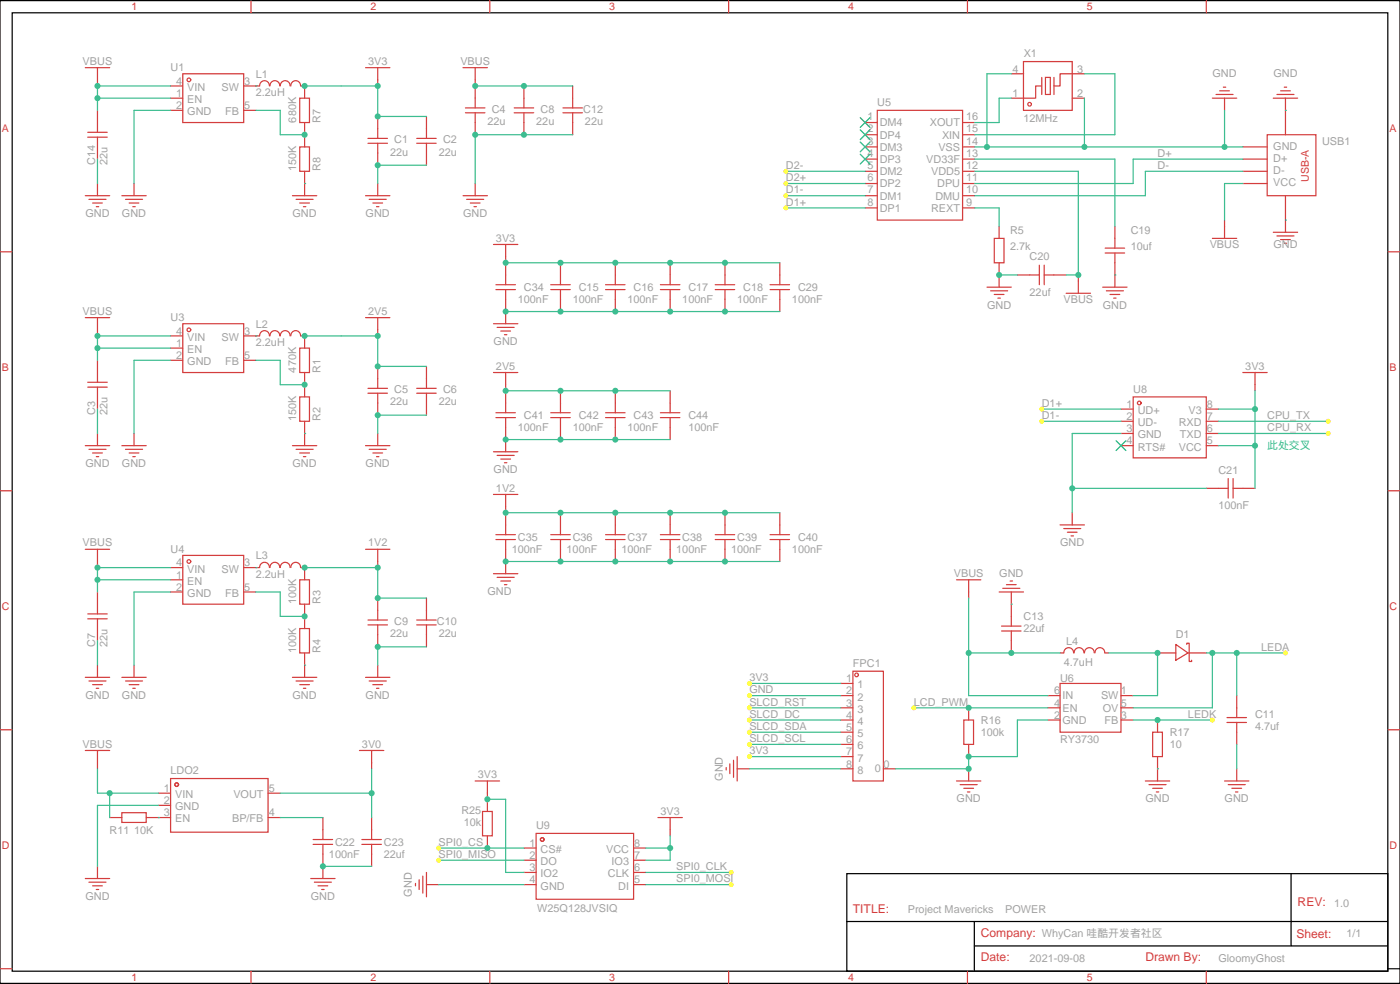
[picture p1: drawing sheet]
<svg xmlns="http://www.w3.org/2000/svg" width="405mm" height="285mm" viewBox="0 0 405 285" stroke-linecap="round" stroke-linejoin="round" font-family="sans-serif">
<path d="M0 .2h405.3v284.3h-405.3zM3.5 3.7h398.3v277.3h-398.3zM245.2 252.8h156.6v28.2h-156.6zM373.8 252.8v20.9M245.2 266.6h156.5M282.1 273.7h119.6M282.1 266.6v14.1M401.8 280.3h3.5" fill="none" stroke="#000" stroke-width=".35"/>
<g fill="none" stroke="#d43d3d" stroke-width=".35">
<path d="M24.7 19.6h7M28.2 19.6v5.3M72.7 .2v3.5M105.8 19.6h7.1M109.4 19.6v5.3M134.1 19.6h7M137.6 19.6v11.6M141.8 .2v3.5M211 .2v3.5M280.1 .2v3.5M296.3 17.8h14.1v14.1h-14.1zM349.2 .2v3.5"/>
<path d="M25.4 39.7h5.6M25.4 38.3h5.6M28.2 31.9v6.4M28.2 39.7v6.3M49.4 24.9h3.5M49.4 28.4h3.5M49.4 31.9h3.5M52.9 21.3h17.7v14.2h-17.7zM70.6 24.9h4.5M70.6 31.9h3.5M75.2 24.9a1.41 1.41 0 0 1 1.4-1.6 1.41 1.41 0 0 1 1.4 1.6M78.2 24.8a1.41 1.41 0 0 1 1.4-1.5 1.41 1.41 0 0 1 1.4 1.5"/>
<path d="M81.2 24.8a1.41 1.41 0 0 1 1.4-1.5 1.41 1.41 0 0 1 1.4 1.5M84.2 24.8a1.41 1.41 0 0 1 1.4-1.5 1.41 1.41 0 0 1 1.4 1.6M86.8 28.4h2.8v7.1h-2.8zM87.1 24.9h1.1v3.5M88.2 35.5v7M109.4 33.7v6.3M123.5 33.7v6.3M134.8 32.6h5.6M134.8 31.2h5.6M137.6 32.6v6.4M148.9 32.6h5.6M148.9 31.2h5.6"/>
<path d="M151.7 24.9v6.3M151.7 32.6v6.4M163 32.6h5.6M163 31.2h5.6M165.8 24.9v6.3M165.8 32.6v6.4M250.5 39h3.5M250.5 35.5h3.5M254 31.9h24.7v31.8h-24.7zM278.7 39h3.5M278.7 35.5h3.5M292.8 21.3h3.5"/>
<path d="M301.6 24.9h-1.7v3.5h-7.1M301.6 22.4v4.9M302.7 22.4h1.4v4.9h-1.4zM305.2 22.4v4.9M310.4 28.4h3.6M314 21.3h-7.1v3.6h-1.7M351 28.4h7.1M352.1 27.3h4.9M353.1 26.3h2.9M354.2 25.2h.7M354.5 28.4v3.5M366.9 39h14.1v17.6h-14.1z"/>
<path d="M368.7 28.4h7M369.7 27.3h4.9M370.8 26.3h2.8M371.8 25.2h.7M372.2 28.4v10.6M24.7 56.6h7M25.8 57.7h4.9M26.8 58.7h2.8M27.9 59.8h.7M28.2 53.1v3.5M35.3 56.6h7M36.3 57.7h5"/>
<path d="M37.4 58.7h2.8M38.5 59.8h.7M38.8 53.1v3.5M84.7 56.6h7M85.7 57.7h5M86.8 42.5h2.8v7.1h-2.8zM86.8 58.7h2.8M87.8 59.8h.7M88.2 49.6v7M105.8 56.6h7.1M106.5 41.5h5.7M106.5 40h5.7"/>
<path d="M106.9 57.7h4.9M107.9 58.7h2.9M109 59.8h.7M109.4 41.5v6.3M109.4 53.1v3.5M120.6 41.5h5.7M120.6 40h5.7M123.5 41.5v6.3M134.1 56.6h7M135.1 57.7h5M136.2 58.7h2.8M137.2 59.8h.7"/>
<path d="M137.6 53.1v3.5M250.5 56.6h3.5M250.5 53.1h3.5M250.5 49.6h3.5M250.5 46h3.5M250.5 42.5h3.5M278.7 56.6h3.5M278.7 53.1h3.5M278.7 49.6h3.5M278.7 46h3.5M278.7 42.5h3.5M359.8 53.1h7.1"/>
<path d="M359.8 49.6h7.1M359.8 46h7.1M359.8 42.5h7.1M372.2 56.6v10.6M0 72.8h3.5M142.9 70.7h7M146.4 70.7v11.7M162.3 76v6.4M178.2 76v6.4M194 76v6.4M209.9 76v6.4M225.8 76v6.4"/>
<path d="M250.5 60.1h3.5M278.7 60.1h3.5M287.9 69h2.8v7h-2.8zM289.3 65.4v3.6M289.3 76v7.1M294.6 79.6h6.3M300.9 76.7v5.7M302.3 79.6h6.4M302.3 76.7v5.7M312.2 79.6v5.2M320 73.2h5.6M320 71.8h5.6"/>
<path d="M322.8 65.4v6.4M322.8 73.2v9.9M351 69h7.1M354.5 63.7v5.3M368.7 67.2h7M369.7 68.3h4.9M370.8 69.3h2.8M371.8 70.4h.7M401.8 72.8h3.5M24.7 91.9h7M28.2 91.9v5.3M49.4 97.2h3.5"/>
<path d="M52.9 93.7h17.7v14.1h-17.7zM70.6 97.2h4.5M75.2 97.2a1.41 1.41 0 0 1 1.4-1.5 1.41 1.41 0 0 1 1.4 1.5M78.2 97.2a1.41 1.41 0 0 1 1.4-1.5 1.41 1.41 0 0 1 1.4 1.5M81.2 97.2a1.41 1.41 0 0 1 1.4-1.5 1.41 1.41 0 0 1 1.4 1.5M84.2 97.2a1.41 1.41 0 0 1 1.4-1.5 1.41 1.41 0 0 1 1.4 1.5M87.1 97.2h1.1v3.5M105.8 91.9h7.1M109.4 91.9v5.3M142.9 93.7h7M143.6 83.8h5.6M143.6 82.4h5.6"/>
<path d="M143.9 94.7h5M145 95.8h2.8M146 96.8h.8M146.4 83.8v9.9M159.5 83.8h5.6M159.5 82.4h5.6M162.3 83.8v6.3M175.3 83.8h5.7M175.3 82.4h5.7M178.2 83.8v6.3M191.2 83.8h5.6M191.2 82.4h5.6"/>
<path d="M194 83.8v6.3M207.1 83.8h5.6M207.1 82.4h5.6M209.9 83.8v6.3M223 83.8h5.6M223 82.4h5.6M225.8 83.8v6.3M285.8 83.1h7M286.8 84.1h4.9M287.9 85.2h2.8M288.9 86.3h.7M308.7 84.8h7"/>
<path d="M319.3 83.1h7M320.3 84.1h5M321.4 85.2h2.8M322.4 86.3h.7M25.4 112h5.6M25.4 110.6h5.6M28.2 104.2v6.4M28.2 112v6.4M49.4 100.7h3.5M49.4 104.2h3.5M70.6 104.2h3.5M86.8 100.7h2.8v7.1h-2.8z"/>
<path d="M86.8 114.8h2.8v7.1h-2.8zM88.2 107.8v7M106.5 113.8h5.7M106.5 112.4h5.7M109.4 106v6.4M109.4 113.8v6.3M120.6 113.8h5.7M120.6 112.4h5.7M123.5 106v6.4M123.5 113.8v6.3M142.9 107.8h7M143.6 119.4h5.6"/>
<path d="M146.4 107.8v11.6M159.5 119.4h5.6M162.3 113.1v6.3M175.3 119.4h5.7M178.2 113.1v6.3M191.2 119.4h5.6M194 113.1v6.3M324.6 118.4h3.5M328.1 114.8h21.1v17.7h-21.1zM349.2 118.4h3.6M359.8 107.8h7.1M363.4 107.8v5.3"/>
<path d="M24.7 128.9h7M25.8 130h4.9M26.8 131.1h2.8M27.9 132.1h.7M28.2 125.4v3.5M35.3 128.9h7M36.3 130h5M37.4 131.1h2.8M38.5 132.1h.7M38.8 125.4v3.5M84.7 128.9h7M85.7 130h5"/>
<path d="M86.8 131.1h2.8M87.8 132.1h.7M88.2 121.9v7M105.8 128.9h7.1M106.9 130h4.9M107.9 131.1h2.9M109 132.1h.7M109.4 125.4v3.5M142.9 130.7h7M143.6 120.8h5.6M143.9 131.8h5M145 132.8h2.8"/>
<path d="M146 133.9h.8M146.4 120.8v9.9M159.5 120.8h5.6M162.3 120.8v6.4M175.3 120.8h5.7M178.2 120.8v6.4M191.2 120.8h5.6M194 120.8v6.4M324.6 128.9h3.5M324.6 121.9h3.5M324.6 125.4h3.5M349.2 128.9h3.6"/>
<path d="M349.2 121.9h3.6M349.2 125.4h3.6M355.6 138.5v5.6M357 138.5v5.6M0 142h3.5M24.7 158.9h7M28.2 158.9v5.3M105.8 158.9h7.1M109.4 158.9v5.3M142.9 143.1h7M143.6 156.1h5.6M143.6 154.7h5.6"/>
<path d="M146.4 143.1v11.6M146.4 156.1v9.9M159.5 156.1h5.6M159.5 154.7h5.6M162.3 148.3v6.4M162.3 156.1v6.4M175.3 156.1h5.7M175.3 154.7h5.7M178.2 148.3v6.4M178.2 156.1v6.4M191.2 156.1h5.6M191.2 154.7h5.6"/>
<path d="M194 148.3v6.4M194 156.1v6.4M207.1 156.1h5.6M207.1 154.7h5.6M209.9 148.3v6.4M209.9 156.1v6.4M223 156.1h5.6M223 154.7h5.6M225.8 148.3v6.4M225.8 156.1v6.4M306.9 151.9h7.1M308 152.9h4.9"/>
<path d="M309 154h2.9M310.1 155h.7M310.4 148.3v3.6M349.2 141.3h6.4M357 141.3h6.4M401.8 142h3.5M25.4 179h5.6M25.4 177.6h5.6M28.2 171.3v6.3M28.2 179v6.4M49.4 164.2h3.5M49.4 167.7h3.5"/>
<path d="M49.4 171.3h3.5M52.9 160.7h17.7v14.1h-17.7zM70.6 164.2h4.5M70.6 171.3h3.5M75.2 164.2a1.41 1.41 0 0 1 1.4-1.5 1.41 1.41 0 0 1 1.4 1.5M78.2 164.2a1.41 1.41 0 0 1 1.4-1.5 1.41 1.41 0 0 1 1.4 1.5M81.2 164.2a1.41 1.41 0 0 1 1.4-1.5 1.41 1.41 0 0 1 1.4 1.5M84.2 164.2a1.41 1.41 0 0 1 1.4-1.5 1.41 1.41 0 0 1 1.4 1.5M86.8 167.7h2.8v7.1h-2.8zM87.1 164.2h1.1v3.5M88.2 174.8v7.1M106.5 179.4h5.7"/>
<path d="M109.4 173v6.4M120.6 179.4h5.7M123.5 173v6.4M142.9 166h7M143.9 167h5M145 168.1h2.8M146 169.2h.8M276.9 167.7h7.1M280.5 167.7v5.3M289.3 171.3h7M290.3 170.2h5M291.4 169.2h2.8"/>
<path d="M292.5 168.1h.7M292.8 171.3v9.9M24.7 196h7M25.8 197h4.9M26.8 198.1h2.8M27.9 199.1h.7M28.2 192.4v3.6M35.3 196h7M36.3 197h5M37.4 198.1h2.8M38.5 199.1h.7M38.8 192.4v3.6"/>
<path d="M84.7 196h7M85.7 197h5M86.8 181.9h2.8v7h-2.8zM86.8 198.1h2.8M87.8 199.1h.7M88.2 188.9v7.1M105.8 196h7.1M106.5 180.8h5.7M106.9 197h4.9M107.9 198.1h2.9M109 199.1h.7M109.4 180.8v6.3"/>
<path d="M109.4 192.4v3.6M120.6 180.8h5.7M123.5 180.8v6.3M243.4 197.7h3.5M246.9 194.2h8.9v31.8h-8.9zM290 182.6h5.6M290 181.2h5.6M292.8 182.6v6.3M306.9 197.7h17.7v14.1h-17.7zM310.8 188.9a1.41 1.41 0 0 0-1.4-1.5 1.41 1.41 0 0 0-1.4 1.5h-1.1M311 188.9a1.41 1.41 0 0 1 1.4-1.5 1.41 1.41 0 0 1 1.4 1.5M314 188.9a1.41 1.41 0 0 1 1.4-1.5 1.41 1.41 0 0 1 1.4 1.5"/>
<path d="M317 188.9a1.41 1.41 0 0 1 1.4-1.5 1.41 1.41 0 0 1 1.4 1.5M320 188.9h1M335.1 188.9h5.3M340.4 186.4l3.6 2.5-3.6 2.1zM343.6 186.4v-.3h.7v5.3h.7v-.4M344 188.9h5.2M0 211.1h3.5M24.7 217.1h7M28.2 217.1v5.3M104.1 217.1h7M107.6 217.1v5.3M212.4 220v4.9"/>
<path d="M213.4 218.9v7.1M243.4 201.3h3.5M243.4 208.3h3.5M243.4 204.8h3.5M243.4 211.8h3.5M243.4 215.4h3.5M243.4 218.9h3.5M279 208.3h2.9v7.1h-2.9zM280.5 204.8v3.5M280.5 215.4v3.5M303.4 201.3h3.5M303.4 208.3h3.5"/>
<path d="M303.4 204.8h3.5M324.6 201.3h3.5M324.6 208.3h3.5M324.6 204.8h3.5M333.7 211.8h2.8v7.1h-2.8zM335.1 208.3v3.5M335.1 218.9v7.1M355.2 209h5.7M355.2 207.6h5.7M358.1 201.3v6.3M358.1 209v6.4M401.8 211.1h3.5"/>
<path d="M31.7 236.5h3.6M35.3 235.1h7v2.8h-7zM42.3 236.5h7.1M45.9 229.5h3.5M45.9 233h3.5M49.4 225.2h28.2v15.6h-28.2zM77.6 229.5h3.5M77.6 236.5h3.5M93.5 236.5v6.4M107.6 236.5v6.4M137.6 226h7M139.7 234.8h2.8v7h-2.8z"/>
<path d="M141.1 226v8.8M190.5 236.5h7.1M194 236.5v5.3M210.3 222.1v.7M211.3 221v2.8M213.4 222.4h3.6M243.4 222.4h3.5M255.8 222.4h3.5M276.9 226h7.1M278 227h4.9M279 228.1h2.9M280.1 229.1h.7"/>
<path d="M280.5 222.4v3.6M331.6 226h7.1M332.7 227h4.9M333.7 228.1h2.8M334.8 229.1h.7M354.5 226h7.1M355.6 227h4.9M356.7 228.1h2.8M357.7 229.1h.7M358.1 222.4v3.6M24.7 254.2h7M25.8 255.2h4.9"/>
<path d="M26.8 256.3h2.8M27.9 257.4h.7M28.2 250.6v3.6M90 254.2h7M90.7 244.3h5.6M90.7 242.9h5.6M91 255.2h5M92.1 256.3h2.8M93.1 257.4h.7M93.5 244.3v9.9M104.8 244.3h5.6M104.8 242.9h5.6"/>
<path d="M107.6 244.3v6.3M120.3 255.6v.7M121.4 254.5v2.9M122.4 253.5v4.9M123.5 252.4v7.1M123.5 255.9h3.5M141.1 241.8v3.6M151.7 245.4h3.5M151.7 248.9h3.5M151.7 252.4h3.5M151.7 255.9h3.5M155.2 241.1h28.2v19.1h-28.2z"/>
<path d="M183.4 245.4h3.6M183.4 248.9h3.6M183.4 252.4h3.6M183.4 255.9h3.6M0 280.3h3.5M72.7 281v3.5M141.8 281v3.5M211 281v3.5M280.1 281v3.5M349.2 281v3.5"/>
<circle cx="54.7" cy="23.1" r=".53"/>
<circle cx="298.1" cy="30.2" r=".53"/>
<circle cx="54.7" cy="95.4" r=".53"/>
<circle cx="329.8" cy="116.6" r=".53"/>
<circle cx="54.7" cy="162.5" r=".53"/>
<circle cx="248" cy="195.3" r=".53"/>
<circle cx="51.2" cy="227" r=".53"/>
<circle cx="157" cy="242.9" r=".53"/>
</g>
<path d="M249.1 37.6l2.8 2.8M249.1 34l2.8 2.9M251.9 37.6l-2.8 2.8M251.9 34l-2.8 2.9M249.1 44.6l2.8 2.8M249.1 41.1l2.8 2.8M251.9 44.6l-2.8 2.8M251.9 41.1l-2.8 2.8M323.1 127.5l2.9 2.9M326 127.5l-2.9 2.9" fill="none" stroke="#3c3" stroke-width=".35"/>
<path d="M282.2 46h40.6v19.4M282.2 60.1h7.1v5.3" fill="none" stroke="#3dbd91" stroke-width=".35"/>
<circle cx="322.8" cy="79.6" r=".18" fill="#3dbd91"/>
<g fill="none" stroke="#3dbd91" stroke-width=".35">
<path d="M292.8 21.3h-7v21.2M292.8 28.4h-3.5v7.1h-7.1M314 21.3h8.8v17.7h-40.6M314 28.4v14.1M354.5 31.9v10.6M227.5 49.6h23M227.5 53.1h23M227.5 56.6h23M282.2 49.6h30v30h-3.5M282.2 42.5h77.6M359.8 49.6h-28.2v7h-49.4M359.8 46h-31.7v7.1h-45.9"/>
<path d="M359.8 53.1h-5.3v10.6M227.5 60.1h23M289.3 79.6h5.3M301.6 118.4h23M352.8 118.4h10.6M363.4 113.1v28.2M301.6 121.9h23M324.6 125.4h-14.2v22.9M352.8 121.9h31.7M352.8 125.4h31.7M352.8 128.9h10.6M310.4 141.3h38.8"/>
<path d="M321 188.9h14.1v12.4h-7M349.2 188.9h23M351 188.9v15.9h-22.9M358.1 188.9v12.4M328.1 208.3h22.9M358.1 215.4v7"/>
</g>
<circle cx="335.1" cy="222.4" r=".18" fill="#3dbd91"/>
<path d="M264.6 204.8h38.8" fill="none" stroke="#3dbd91" stroke-width=".35"/>
<circle cx="292.8" cy="174.8" r=".18" fill="#3dbd91"/>
<path d="M137.6 24.9h28.2M165.8 39h-28.2v14.1M280.5 173v28.3h22.9M280.5 188.9h26.4M28.2 222.4v7.1h17.7M31.7 229.5v7M81.1 229.5h26.5M81.1 236.5h12.4M107.6 222.4v14.1M93.5 250.6h14.1" fill="none" stroke="#3dbd91" stroke-width=".35"/>
<circle cx="45.9" cy="236.5" r=".18" fill="#3dbd91"/>
<path d="M45.9 233h-17.7v17.6" fill="none" stroke="#3dbd91" stroke-width=".35"/>
<circle cx="88.2" cy="192.4" r=".18" fill="#3dbd91"/>
<path d="M88.2 164.2h21.2v8.8h14.1M123.5 187.1h-14.1v5.3" fill="none" stroke="#3dbd91" stroke-width=".35"/>
<circle cx="74.1" cy="164.2" r=".18" fill="#3dbd91"/>
<path d="M28.2 167.7h21.2M49.4 164.2h-21.2v7.1M49.4 171.3h-10.6v21.1M74.1 171.3h7v7h7.1M28.2 185.4v7" fill="none" stroke="#3dbd91" stroke-width=".35"/>
<circle cx="88.2" cy="125.4" r=".18" fill="#3dbd91"/>
<path d="M88.2 97.2h21.2v8.8h14.1M123.5 120.1h-14.1v5.3" fill="none" stroke="#3dbd91" stroke-width=".35"/>
<circle cx="74.1" cy="97.2" r=".18" fill="#3dbd91"/>
<path d="M49.4 97.2h-21.2v7M28.2 100.7h21.2M28.2 118.4v7M49.4 104.2h-10.6v21.2M74.1 104.2h7v7.1h7.1" fill="none" stroke="#3dbd91" stroke-width=".35"/>
<circle cx="88.2" cy="53.1" r=".18" fill="#3dbd91"/>
<path d="M88.2 24.9h21.2v8.8h14.1M123.5 47.8h-14.1v5.3" fill="none" stroke="#3dbd91" stroke-width=".35"/>
<circle cx="74.1" cy="24.9" r=".18" fill="#3dbd91"/>
<g fill="none" stroke="#3dbd91" stroke-width=".35">
<path d="M28.2 28.4h21.2M49.4 24.9h-21.2v7M49.4 31.9h-10.6v21.2M74.1 31.9h7v7.1h7.1M28.2 46v7.1M146.4 76h79.4M146.4 90.1h79.4M146.4 113.1h47.6M146.4 127.2h47.6M146.4 148.3h79.4M146.4 162.5h79.4M217 197.7h26.4"/>
<path d="M217 218.9h26.4M217 208.3h26.4M217 201.3h26.4M217 204.8h26.4M217 211.8h26.4M217 215.4h26.4M303.4 208.3h-8.8v10.6h-14.1v3.5h-21.2M141.1 231.2h5.3v21.2h5.3M217 222.4h26.4M127 255.9h24.7M127 248.9h24.7M127 245.4h24.7"/>
<path d="M187 252.4h24.7M187 255.9h24.7M187 245.4h7M194 241.8v7.1h-7"/>
</g>
<g fill="#3dbd91">
<circle cx="372.2" cy="31.9" r=".18"/>
<circle cx="372.2" cy="63.7" r=".18"/>
<circle cx="312.2" cy="79.6" r=".88"/>
<circle cx="289.3" cy="79.6" r=".88"/>
<circle cx="354.5" cy="42.5" r=".88"/>
<circle cx="314" cy="42.5" r=".88"/>
<circle cx="285.8" cy="42.5" r=".88"/>
<circle cx="363.4" cy="118.4" r=".88"/>
<circle cx="363.4" cy="128.9" r=".88"/>
<circle cx="310.4" cy="141.3" r=".88"/>
<circle cx="358.1" cy="188.9" r=".88"/>
<circle cx="351" cy="188.9" r=".88"/>
<circle cx="335.1" cy="188.9" r=".88"/>
<circle cx="335.1" cy="208.3" r=".88"/>
<circle cx="280.5" cy="204.8" r=".88"/>
<circle cx="292.8" cy="188.9" r=".88"/>
<circle cx="280.5" cy="188.9" r=".88"/>
<circle cx="151.7" cy="39" r=".88"/>
<circle cx="137.6" cy="39" r=".88"/>
<circle cx="151.7" cy="24.9" r=".88"/>
<circle cx="137.6" cy="24.9" r=".88"/>
<circle cx="93.5" cy="250.6" r=".88"/>
<circle cx="107.6" cy="229.5" r=".88"/>
<circle cx="31.8" cy="229.5" r=".88"/>
<circle cx="88.2" cy="164.2" r=".88"/>
<circle cx="109.4" cy="164.2" r=".88"/>
<circle cx="109.4" cy="173" r=".88"/>
<circle cx="109.4" cy="187.1" r=".88"/>
<circle cx="28.2" cy="164.2" r=".88"/>
<circle cx="28.2" cy="167.7" r=".88"/>
<circle cx="88.2" cy="178.3" r=".88"/>
<circle cx="88.2" cy="97.2" r=".88"/>
<circle cx="109.4" cy="97.2" r=".88"/>
<circle cx="109.4" cy="106" r=".88"/>
<circle cx="109.4" cy="120.1" r=".88"/>
<circle cx="28.2" cy="97.2" r=".88"/>
<circle cx="28.2" cy="100.7" r=".88"/>
<circle cx="88.2" cy="111.3" r=".88"/>
<circle cx="88.2" cy="24.9" r=".88"/>
<circle cx="109.4" cy="24.9" r=".88"/>
<circle cx="109.4" cy="33.7" r=".88"/>
<circle cx="109.4" cy="47.8" r=".88"/>
<circle cx="28.2" cy="24.9" r=".88"/>
<circle cx="28.2" cy="28.4" r=".88"/>
<circle cx="88.2" cy="39" r=".88"/>
<circle cx="146.4" cy="90.1" r=".88"/>
<circle cx="162.3" cy="90.1" r=".88"/>
<circle cx="178.2" cy="90.1" r=".88"/>
<circle cx="194" cy="90.1" r=".88"/>
<circle cx="209.9" cy="90.1" r=".88"/>
<circle cx="209.9" cy="76" r=".88"/>
<circle cx="194" cy="76" r=".88"/>
<circle cx="178.2" cy="76" r=".88"/>
<circle cx="162.3" cy="76" r=".88"/>
<circle cx="146.4" cy="76" r=".88"/>
<circle cx="146.4" cy="127.2" r=".88"/>
<circle cx="162.3" cy="127.2" r=".88"/>
<circle cx="178.2" cy="127.2" r=".88"/>
<circle cx="178.2" cy="113.1" r=".88"/>
<circle cx="162.3" cy="113.1" r=".88"/>
<circle cx="146.4" cy="113.1" r=".88"/>
<circle cx="209.9" cy="148.3" r=".88"/>
<circle cx="194" cy="148.3" r=".88"/>
<circle cx="178.2" cy="148.3" r=".88"/>
<circle cx="162.3" cy="148.3" r=".88"/>
<circle cx="146.4" cy="148.3" r=".88"/>
<circle cx="209.9" cy="162.5" r=".88"/>
<circle cx="194" cy="162.5" r=".88"/>
<circle cx="162.3" cy="162.5" r=".88"/>
<circle cx="146.4" cy="162.5" r=".88"/>
<circle cx="178.2" cy="162.5" r=".88"/>
<circle cx="280.5" cy="218.9" r=".88"/>
<circle cx="280.5" cy="222.4" r=".88"/>
<circle cx="141.1" cy="231.2" r=".88"/>
<circle cx="194" cy="245.4" r=".88"/>
<circle cx="141.1" cy="245.4" r=".88"/>
</g>
<g fill="#ff0">
<circle cx="227.5" cy="60.1" r=".71"/>
<circle cx="301.6" cy="118.4" r=".71"/>
<circle cx="227.5" cy="56.6" r=".71"/>
<circle cx="301.6" cy="121.9" r=".71"/>
<circle cx="384.5" cy="121.9" r=".71"/>
<circle cx="384.5" cy="125.4" r=".71"/>
<circle cx="227.5" cy="53.1" r=".71"/>
<circle cx="227.5" cy="49.6" r=".71"/>
<circle cx="372.2" cy="188.9" r=".71"/>
<circle cx="351" cy="208.3" r=".71"/>
<circle cx="264.6" cy="204.8" r=".71"/>
<circle cx="217" cy="197.7" r=".71"/>
<circle cx="217" cy="201.3" r=".71"/>
<circle cx="217" cy="204.8" r=".71"/>
<circle cx="217" cy="208.3" r=".71"/>
<circle cx="217" cy="211.8" r=".71"/>
<circle cx="217" cy="215.4" r=".71"/>
<circle cx="217" cy="218.9" r=".71"/>
<circle cx="211.7" cy="255.9" r=".71"/>
<circle cx="211.7" cy="252.4" r=".71"/>
<circle cx="127" cy="245.4" r=".71"/>
<circle cx="127" cy="248.9" r=".71"/>
</g>
<g font-size="3.5" fill="#d43d3d">
<text x="375.7" y="262.3">REV:</text>
<text x="246.9" y="264">TITLE:</text>
<text x="284" y="271.1">Company: WhyCan 哇酷开发者社区</text>
<text x="375.4" y="271.4">Sheet:</text>
<text x="284" y="278.1">Date:</text>
<text x="331.6" y="278.1">Drawn By:</text>
</g>
<g font-size="3.1" fill="#d43d3d">
<text x="38.1" y="3">1</text>
<text x="107.2" y="3">2</text>
<text x="176.4" y="3">3</text>
<text x="245.5" y="3">4</text>
<text x="314.7" y="3">5</text>
<text x=".5" y="38.1">A</text>
<text x="402.3" y="38.1">A</text>
<text x="378.9" y="52.6" transform="rotate(-90 378.9 52.6)">USB-A</text>
<text x=".5" y="107.3">B</text>
<text x="402.3" y="107.3">B</text>
<text x=".5" y="176.4">C</text>
<text x="402.3" y="176.4">C</text>
<text x=".5" y="245.5">D</text>
<text x="402.3" y="245.5">D</text>
<text x="38.1" y="283.8">1</text>
<text x="107.2" y="283.8">2</text>
<text x="176.4" y="283.8">3</text>
<text x="245.5" y="283.8">4</text>
<text x="314.7" y="283.8">5</text>
</g>
<g font-size="3.1" fill="#a2a2a2">
<text x="296.4" y="16.5">X1</text>
<text x="23.9" y="18.7">VBUS</text>
<text x="49.4" y="20.7">U1</text>
<text x="74.1" y="22.4">L1</text>
<text x="106.6" y="18.7">3V3</text>
<text x="133.3" y="18.7">VBUS</text>
<text x="293.2" y="21">4</text>
<text x="311.9" y="21">3</text>
<text x="351" y="22.3">GND</text>
<text x="368.7" y="22.3">GND</text>
<text x="51" y="28.1">1</text>
<text x="51" y="24.5">4</text>
<text x="54.2" y="29.8">EN</text>
<text x="54.2" y="26.3">VIN</text>
<text x="64.2" y="26.3">SW</text>
<text x="70.7" y="24.5">3</text>
<text x="74.1" y="27.7">2.2uH</text>
<text x="293.2" y="28.1">1</text>
<text x="311.9" y="28.1">2</text>
<text x="51" y="31.6">2</text>
<text x="54.2" y="33.4">GND</text>
<text x="65.2" y="33.4">FB</text>
<text x="70.7" y="31.6">5</text>
<text x="85.8" y="35.5" transform="rotate(-90 85.8 35.5)">680K</text>
<text x="92.8" y="35.5" transform="rotate(-90 92.8 35.5)">R7</text>
<text x="142.4" y="32.6">C4</text>
<text x="156.5" y="32.6">C8</text>
<text x="168.9" y="32.6">C12</text>
<text x="251.2" y="34.8">1</text>
<text x="254" y="30.8">U5</text>
<text x="279.8" y="34.8">16</text>
<text x="296.3" y="35.2">12MHz</text>
<text x="114.2" y="41.5">C1</text>
<text x="128.3" y="41.5">C2</text>
<text x="141.1" y="36.2">22u</text>
<text x="155.3" y="36.2">22u</text>
<text x="169.4" y="36.2">22u</text>
<text x="251.2" y="41.9">3</text>
<text x="251.2" y="38.3">2</text>
<text x="254.7" y="40.1">DP4</text>
<text x="254.7" y="36.6">DM4</text>
<text x="269.2" y="36.6">XOUT</text>
<text x="272.7" y="40.1">XIN</text>
<text x="279.8" y="41.9">14</text>
<text x="279.8" y="38.3">15</text>
<text x="382.8" y="41.9">USB1</text>
<text x="27.6" y="47.8" transform="rotate(-90 27.6 47.8)">C14</text>
<text x="31.1" y="47.8" transform="rotate(-90 31.1 47.8)">22u</text>
<text x="112.9" y="45">22u</text>
<text x="127" y="45">22u</text>
<text x="251.2" y="45.4">4</text>
<text x="254.7" y="47.1">DP3</text>
<text x="254.7" y="43.6">DM3</text>
<text x="268.2" y="47.1">VD33F</text>
<text x="271.7" y="43.6">VSS</text>
<text x="279.8" y="45.4">13</text>
<text x="335.1" y="45.4">D+</text>
<text x="368.7" y="46.8">D+</text>
<text x="368.7" y="43.3">GND</text>
<text x="85.8" y="49.6" transform="rotate(-90 85.8 49.6)">150K</text>
<text x="92.8" y="49.6" transform="rotate(-90 92.8 49.6)">R8</text>
<text x="227.5" y="52.4">D2+</text>
<text x="227.5" y="48.9">D2-</text>
<text x="251.2" y="52.4">6</text>
<text x="251.2" y="48.9">5</text>
<text x="254.7" y="50.7">DM2</text>
<text x="269.6" y="50.7">VDD5</text>
<text x="279.8" y="52.4">11</text>
<text x="279.8" y="48.9">12</text>
<text x="335.1" y="48.9">D-</text>
<text x="368.7" y="53.8">VCC</text>
<text x="368.7" y="50.3">D-</text>
<text x="227.5" y="59.5">D1+</text>
<text x="227.5" y="56">D1-</text>
<text x="251.2" y="59.5">8</text>
<text x="251.2" y="56">7</text>
<text x="254.7" y="57.7">DM1</text>
<text x="254.7" y="54.2">DP2</text>
<text x="270.8" y="57.7">DMU</text>
<text x="271.3" y="54.2">DPU</text>
<text x="279.8" y="59.5">9</text>
<text x="279.8" y="56">10</text>
<text x="24.7" y="62.8">GND</text>
<text x="35.3" y="62.8">GND</text>
<text x="84.7" y="62.8">GND</text>
<text x="105.9" y="62.8">GND</text>
<text x="134.1" y="62.8">GND</text>
<text x="254.7" y="61.3">DP1</text>
<text x="269.6" y="61.3">REXT</text>
<text x="143.6" y="69.9">3V3</text>
<text x="292.5" y="67.6">R5</text>
<text x="327.4" y="67.6">C19</text>
<text x="350.3" y="71.6">VBUS</text>
<text x="368.7" y="71.6">GND</text>
<text x="292.5" y="72.2">2.7k</text>
<text x="298.1" y="75.4">C20</text>
<text x="327.4" y="72.2">10uf</text>
<text x="149.9" y="87.7">100nF</text>
<text x="151.7" y="84.2">C34</text>
<text x="165.8" y="87.7">100nF</text>
<text x="167.6" y="84.2">C15</text>
<text x="181.7" y="87.7">100nF</text>
<text x="183.4" y="84.2">C16</text>
<text x="197.6" y="87.7">100nF</text>
<text x="199.3" y="84.2">C17</text>
<text x="213.4" y="87.7">100nF</text>
<text x="215.2" y="84.2">C18</text>
<text x="229.3" y="87.7">100nF</text>
<text x="231.1" y="84.2">C29</text>
<text x="285.8" y="89.3">GND</text>
<text x="298.1" y="85.6">22uf</text>
<text x="307.9" y="87.5">VBUS</text>
<text x="319.3" y="89.3">GND</text>
<text x="23.9" y="91">VBUS</text>
<text x="49.4" y="93">U3</text>
<text x="74.1" y="94.8">L2</text>
<text x="106.6" y="91">2V5</text>
<text x="51" y="100.4">1</text>
<text x="51" y="96.9">4</text>
<text x="54.2" y="98.6">VIN</text>
<text x="64.2" y="98.6">SW</text>
<text x="70.7" y="96.9">3</text>
<text x="74.1" y="100.1">2.2uH</text>
<text x="142.9" y="99.9">GND</text>
<text x="51" y="103.9">2</text>
<text x="54.2" y="102.1">EN</text>
<text x="54.2" y="105.7">GND</text>
<text x="65.2" y="105.7">FB</text>
<text x="70.7" y="103.9">5</text>
<text x="85.8" y="107.8" transform="rotate(-90 85.8 107.8)">470K</text>
<text x="92.8" y="107.8" transform="rotate(-90 92.8 107.8)">R1</text>
<text x="143.6" y="106.9">2V5</text>
<text x="360.6" y="106.9">3V3</text>
<text x="114.2" y="113.8">C5</text>
<text x="128.3" y="113.8">C6</text>
<text x="328.1" y="113.8">U8</text>
<text x="112.9" y="117.3">22u</text>
<text x="127" y="117.3">22u</text>
<text x="301.6" y="117.7">D1+</text>
<text x="326.2" y="118">1</text>
<text x="329.4" y="119.8">UD+</text>
<text x="344.1" y="119.8">V3</text>
<text x="349.4" y="118">8</text>
<text x="27.6" y="120.1" transform="rotate(-90 27.6 120.1)">C3</text>
<text x="31.1" y="120.1" transform="rotate(-90 31.1 120.1)">22u</text>
<text x="85.8" y="121.9" transform="rotate(-90 85.8 121.9)">150K</text>
<text x="92.8" y="121.9" transform="rotate(-90 92.8 121.9)">R2</text>
<text x="149.9" y="124.8">100nF</text>
<text x="151.7" y="121.2">C41</text>
<text x="165.8" y="124.8">100nF</text>
<text x="167.6" y="121.2">C42</text>
<text x="181.7" y="124.8">100nF</text>
<text x="183.4" y="121.2">C43</text>
<text x="199.3" y="121.2">C44</text>
<text x="199.3" y="124.8">100nF</text>
<text x="301.6" y="121.2">D1-</text>
<text x="326.2" y="125.1">3</text>
<text x="326.2" y="121.5">2</text>
<text x="329.4" y="123.3">UD-</text>
<text x="341.3" y="123.3">RXD</text>
<text x="349.4" y="121.5">7</text>
<text x="349.4" y="125.1">6</text>
<text x="366.9" y="121.2">CPU_TX</text>
<text x="366.9" y="124.8">CPU_RX</text>
<text x="326.2" y="128.6">4</text>
<text x="329.4" y="130.4">RTS#</text>
<text x="329.4" y="126.8">GND</text>
<text x="341.3" y="130.4">VCC</text>
<text x="341.6" y="126.8">TXD</text>
<text x="349.4" y="128.6">5</text>
<text x="24.7" y="135.1">GND</text>
<text x="35.3" y="135.1">GND</text>
<text x="84.7" y="135.1">GND</text>
<text x="105.9" y="135.1">GND</text>
<text x="142.9" y="136.9">GND</text>
<text x="352.8" y="137.1">C21</text>
<text x="143.6" y="142.2">1V2</text>
<text x="352.8" y="147.3">100nF</text>
<text x="23.9" y="158.1">VBUS</text>
<text x="49.4" y="160">U4</text>
<text x="74.1" y="161.8">L3</text>
<text x="106.6" y="158.1">1V2</text>
<text x="148.2" y="160">100nF</text>
<text x="149.9" y="156.5">C35</text>
<text x="164" y="160">100nF</text>
<text x="165.8" y="156.5">C36</text>
<text x="179.9" y="160">100nF</text>
<text x="181.7" y="156.5">C37</text>
<text x="195.8" y="160">100nF</text>
<text x="197.6" y="156.5">C38</text>
<text x="211.7" y="160">100nF</text>
<text x="213.4" y="156.5">C39</text>
<text x="229.3" y="160">100nF</text>
<text x="231.1" y="156.5">C40</text>
<text x="306.9" y="158.1">GND</text>
<text x="51" y="167.4">1</text>
<text x="51" y="163.9">4</text>
<text x="54.2" y="165.6">VIN</text>
<text x="64.2" y="165.6">SW</text>
<text x="70.7" y="163.9">3</text>
<text x="74.1" y="167.1">2.2uH</text>
<text x="276.2" y="166.9">VBUS</text>
<text x="289.3" y="166.9">GND</text>
<text x="51" y="170.9">2</text>
<text x="54.2" y="169.2">EN</text>
<text x="54.2" y="172.7">GND</text>
<text x="65.2" y="172.7">FB</text>
<text x="70.7" y="170.9">5</text>
<text x="141.1" y="172.2">GND</text>
<text x="85.8" y="174.8" transform="rotate(-90 85.8 174.8)">100K</text>
<text x="92.8" y="174.8" transform="rotate(-90 92.8 174.8)">R3</text>
<text x="296.3" y="179.4">C13</text>
<text x="112.9" y="184.3">22u</text>
<text x="114.2" y="180.8">C9</text>
<text x="126.5" y="180.8">C10</text>
<text x="127" y="184.3">22u</text>
<text x="296.3" y="183">22uf</text>
<text x="340.4" y="184.7">D1</text>
<text x="27.6" y="187.1" transform="rotate(-90 27.6 187.1)">C7</text>
<text x="31.1" y="187.1" transform="rotate(-90 31.1 187.1)">22u</text>
<text x="85.8" y="188.9" transform="rotate(-90 85.8 188.9)">100K</text>
<text x="92.8" y="188.9" transform="rotate(-90 92.8 188.9)">R4</text>
<text x="308.7" y="186.7">L4</text>
<text x="365.1" y="188.3">LEDA</text>
<text x="217" y="197.1">3V3</text>
<text x="245" y="197.4">1</text>
<text x="246.9" y="192.8">FPC1</text>
<text x="306.9" y="197.2">U6</text>
<text x="308" y="192.8">4.7uH</text>
<text x="24.7" y="202.2">GND</text>
<text x="35.3" y="202.2">GND</text>
<text x="84.7" y="202.2">GND</text>
<text x="105.9" y="202.2">GND</text>
<text x="217" y="200.6">GND</text>
<text x="245" y="200.9">2</text>
<text x="248.2" y="199.2">1</text>
<text x="248.2" y="202.7">2</text>
<text x="305.2" y="200.9">6</text>
<text x="307.6" y="202.3">IN</text>
<text x="318.8" y="202.3">SW</text>
<text x="324.6" y="200.9">1</text>
<text x="217" y="204.1">SLCD_RST</text>
<text x="217" y="207.7">SLCD_DC</text>
<text x="245" y="204.4">3</text>
<text x="245" y="208">4</text>
<text x="248.2" y="206.2">3</text>
<text x="248.2" y="209.7">4</text>
<text x="264.6" y="204.1">LCD_PWM</text>
<text x="284" y="209.4">R16</text>
<text x="305.2" y="208">2</text>
<text x="305.2" y="204.4">4</text>
<text x="307.6" y="209.4">GND</text>
<text x="307.6" y="205.9">EN</text>
<text x="319.3" y="205.9">OV</text>
<text x="319.8" y="209.4">FB</text>
<text x="324.6" y="208">3</text>
<text x="324.6" y="204.4">5</text>
<text x="344" y="207.7">LEDK</text>
<text x="363.4" y="207.7">C11</text>
<text x="217" y="211.2">SLCD_SDA</text>
<text x="217" y="214.7">SLCD_SCL</text>
<text x="245" y="211.5">5</text>
<text x="245" y="215">6</text>
<text x="248.2" y="213.3">5</text>
<text x="284" y="212.9">100k</text>
<text x="306.9" y="214.9">RY3730</text>
<text x="338.7" y="212.9">R17</text>
<text x="363.4" y="211.2">4.7uf</text>
<text x="23.9" y="216.3">VBUS</text>
<text x="104.8" y="216.3">3V0</text>
<text x="217" y="218.2">3V3</text>
<text x="245" y="218.6">7</text>
<text x="248.2" y="216.8">6</text>
<text x="248.2" y="220.3">7</text>
<text x="338.7" y="216.5">10</text>
<text x="49.4" y="223.8">LDO2</text>
<text x="138.3" y="225.1">3V3</text>
<text x="209.2" y="225.9" transform="rotate(-90 209.2 225.9)">GND</text>
<text x="245" y="222.1">8</text>
<text x="248.2" y="223.9">8</text>
<text x="253.3" y="223.5">0</text>
<text x="255.8" y="222.1">0</text>
<text x="47.5" y="229.1">1</text>
<text x="47.5" y="232.7">2</text>
<text x="50.7" y="230.9">VIN</text>
<text x="67.6" y="230.9">VOUT</text>
<text x="77.8" y="229.1">5</text>
<text x="277" y="232.2">GND</text>
<text x="331.6" y="232.2">GND</text>
<text x="354.6" y="232.2">GND</text>
<text x="47.5" y="236.2">3</text>
<text x="50.7" y="234.4">GND</text>
<text x="50.7" y="238">EN</text>
<text x="67.2" y="238">BP/FB</text>
<text x="77.8" y="236.2">4</text>
<text x="133.6" y="235.5">R25</text>
<text x="134.3" y="239">10k</text>
<text x="155.2" y="239.7">U9</text>
<text x="191.2" y="235.7">3V3</text>
<text x="31.7" y="241.2">R11</text>
<text x="38.8" y="241.2">10K</text>
<text x="97" y="244.7">C22</text>
<text x="111.1" y="244.7">C23</text>
<text x="127" y="244.7">SPI0_CS</text>
<text x="153.3" y="245">1</text>
<text x="183.6" y="245">8</text>
<text x="95.2" y="248.2">100nF</text>
<text x="111.1" y="248.2">22uf</text>
<text x="127" y="248.2">SPI0_MISO</text>
<text x="153.3" y="248.5">2</text>
<text x="156.5" y="246.8">CS#</text>
<text x="156.5" y="250.3">DO</text>
<text x="175.5" y="246.8">VCC</text>
<text x="177.1" y="250.3">IO3</text>
<text x="183.6" y="248.5">7</text>
<text x="195.8" y="251.8">SPI0_CLK</text>
<text x="153.3" y="252.1">3</text>
<text x="153.3" y="255.6">4</text>
<text x="156.5" y="253.8">IO2</text>
<text x="156.5" y="257.4">GND</text>
<text x="176" y="253.8">CLK</text>
<text x="179" y="257.4">DI</text>
<text x="183.6" y="255.6">5</text>
<text x="183.6" y="252.1">6</text>
<text x="195.8" y="255.3">SPI0_MOSI</text>
<text x="24.7" y="260.4">GND</text>
<text x="90" y="260.4">GND</text>
<text x="119.3" y="259.4" transform="rotate(-90 119.3 259.4)">GND</text>
<text x="155.5" y="263.7">W25Q128JVSIQ</text>
<text x="386.3" y="262.3">1.0</text>
<text x="262.8" y="264.1">Project Mavericks</text>
<text x="291" y="264.1">POWER</text>
<text x="389.8" y="271.2">1/1</text>
<text x="298.1" y="278.2">2021-09-08</text>
<text x="352.8" y="278.2">GloomyGhost</text>
</g>
<text font-size="3.1" fill="#3dbc91" x="366.9" y="130">此处交叉</text>
</svg>
